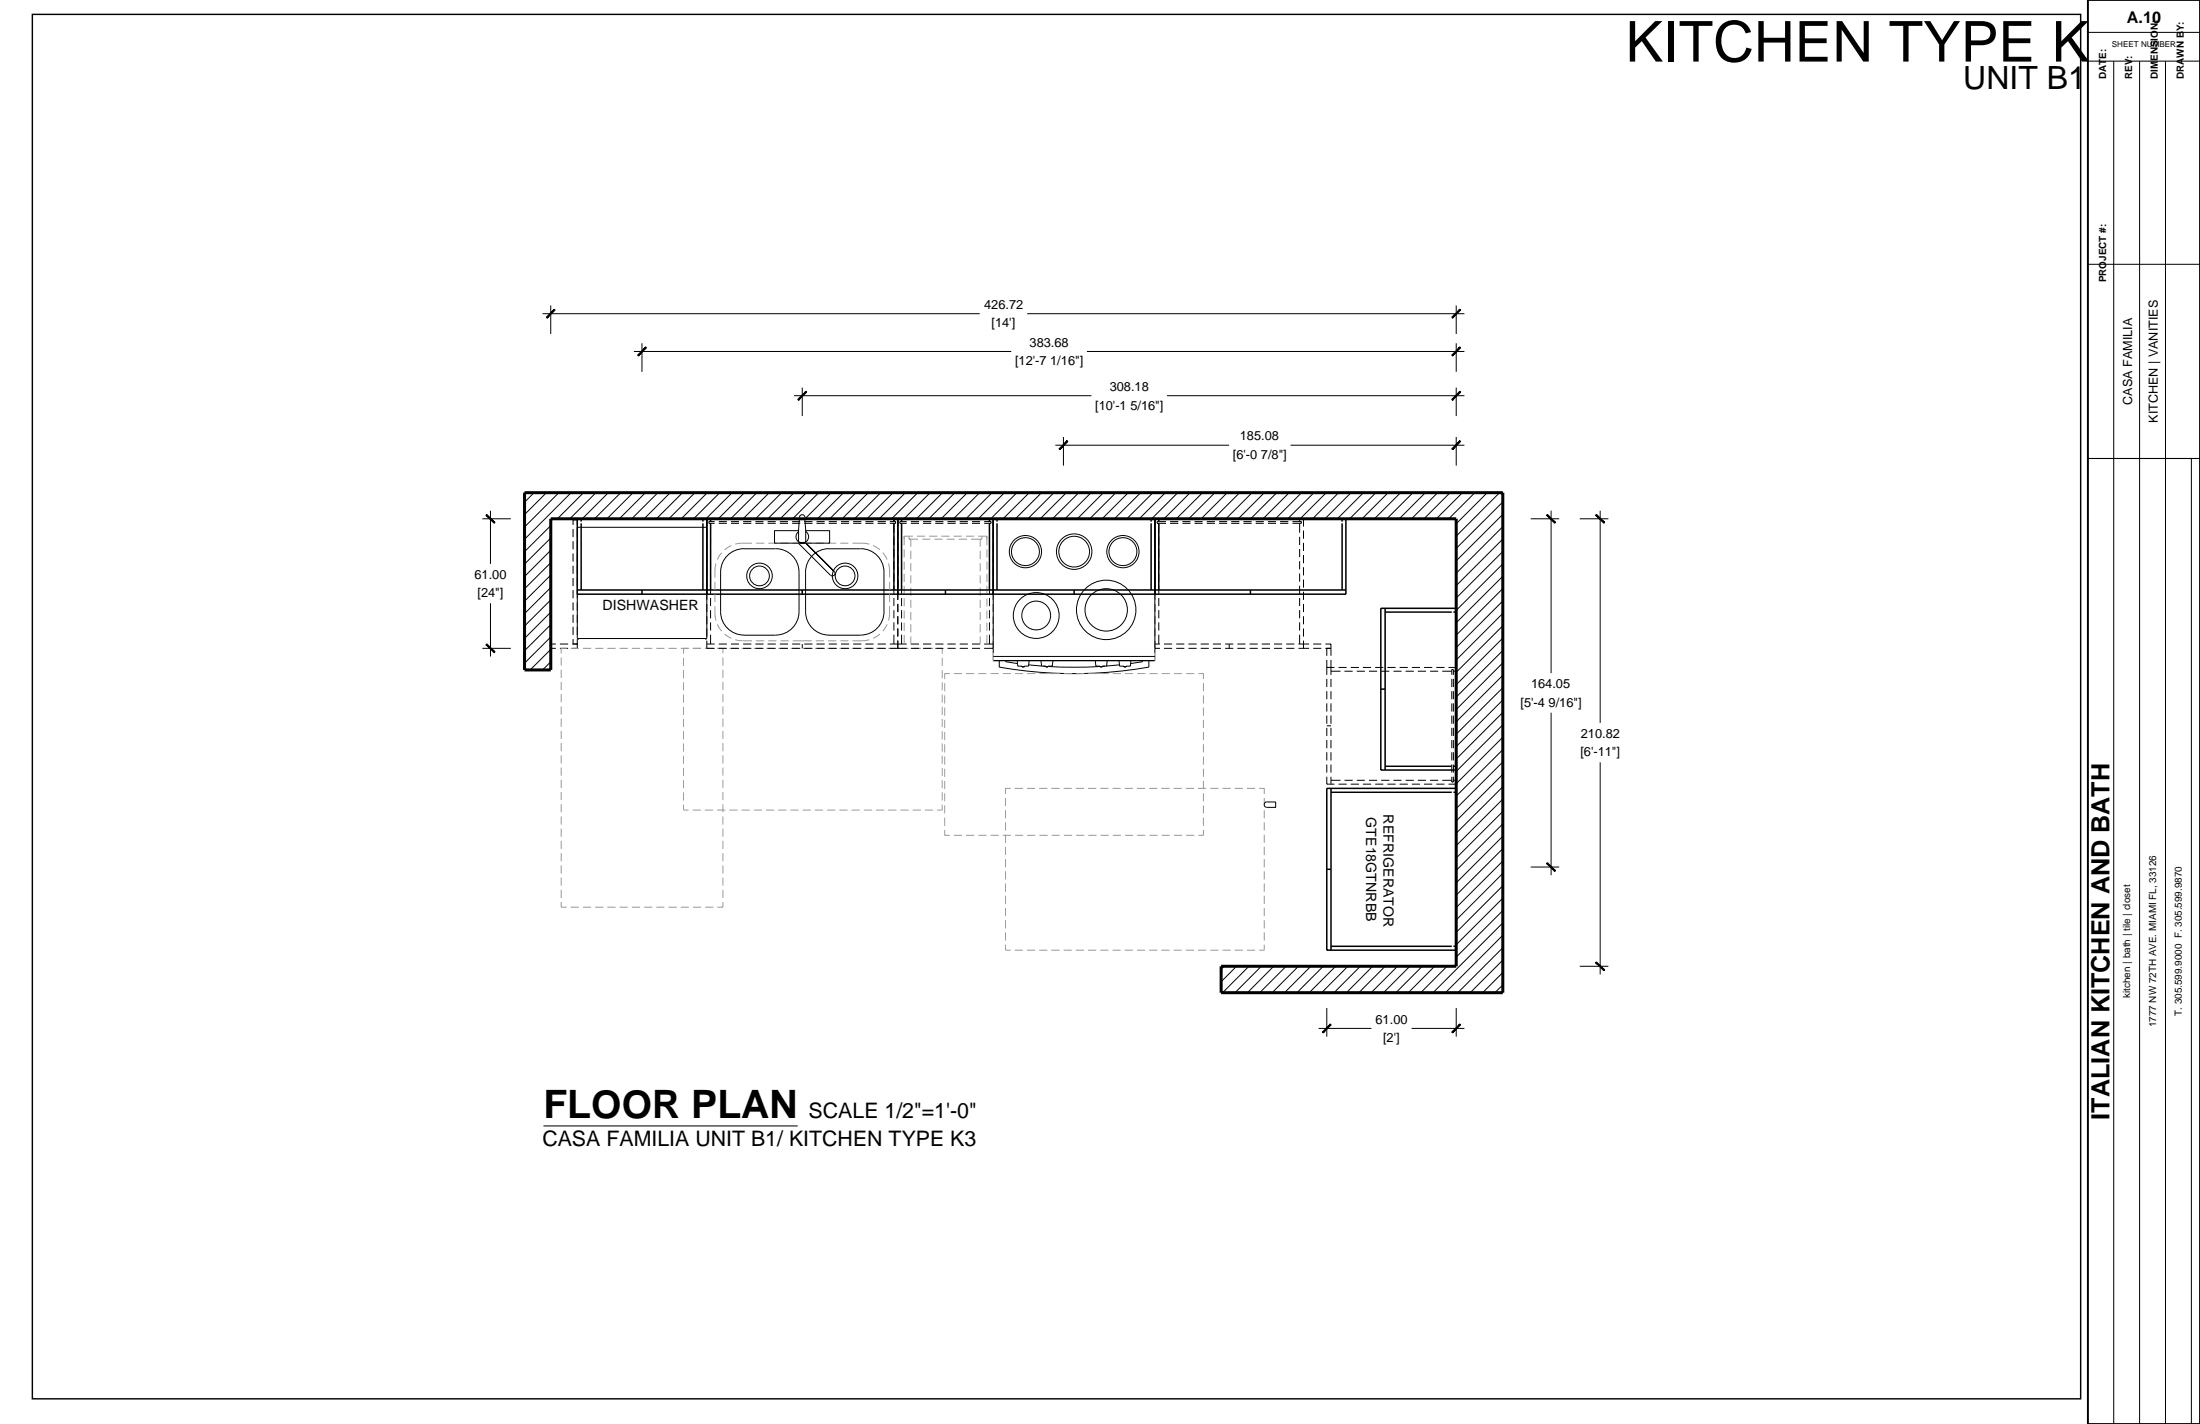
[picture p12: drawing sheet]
<svg xmlns="http://www.w3.org/2000/svg" width="432mm" height="279mm" viewBox="0 0 432 279" stroke-linecap="round" stroke-linejoin="round" font-family="sans-serif">
<g fill="none" stroke="#000" stroke-width=".2">
<path d="M108.1 59.9v5.6M285.8 59.9v5.6M106.5 61.6h85.8M124.4 69h74.1M126 67.4v5.6M155.9 77.6h58.3M157.5 76.1v5.5M201.6 61.6h85.8M213.3 69h74.1M229.1 77.6h58.3M285.8 67.4v5.6M285.8 76.1v5.5"/>
<path d="M104.8 96.7l-1.8 1.8M107.3 96.7l-4.3 4.3M109.7 96.7l-6.7 6.7M112.1 96.7l-9.1 9.1M114.5 96.7l-5.1 5.1M117 96.7l-5.2 5.1M119.4 96.7l-5.1 5.1M121.8 96.7l-5.1 5.1M124.2 96.7l-5.1 5.1M126.7 96.7l-5.1 5.1M129.1 96.7l-5.1 5.1M131.6 96.7l-5.2 5.1"/>
<path d="M134 96.7l-5.2 5.1M136.4 96.7l-5.1 5.1M138.8 96.7l-5.1 5.1M141.3 96.7l-5.2 5.1M143.7 96.7l-5.1 5.1M146.1 96.7l-5.1 5.1M148.5 96.7l-5.1 5.1M151 96.7l-5.1 5.1M153.4 96.7l-5.1 5.1M155.9 96.7l-5.2 5.1M158.3 96.7l-5.2 5.1M160.7 96.7l-5.1 5.1"/>
<path d="M163.1 96.7l-5.1 5.1M165.6 96.7l-5.2 5.1M168 96.7l-5.1 5.1M170.4 96.7l-5.1 5.1M172.8 96.7l-5.1 5.1M175.3 96.7l-5.1 5.1M177.7 96.7l-5.1 5.1M180.1 96.7l-5.1 5.1M182.6 96.7l-5.2 5.1M185 96.7l-5.1 5.1M187.4 96.7l-5.1 5.1M189.9 96.7l-5.2 5.1"/>
<path d="M192.3 96.7l-5.1 5.1M194.7 96.7l-5.1 5.1M197.1 96.7l-5.1 5.1M199.6 96.7l-5.1 5.1M202 96.7l-5.1 5.1M204.4 96.7l-5.1 5.1M206.9 96.7l-5.2 5.1M207.1 87.4h34.1M208.7 85.7v5.7M209.3 96.7l-5.1 5.1M211.7 96.7l-5.1 5.1M214.1 96.7l-5.1 5.1"/>
<path d="M216.6 96.7l-5.1 5.1M219 96.7l-5.1 5.1M221.4 96.7l-5.1 5.1M223.9 96.7l-5.2 5.1M226.3 96.7l-5.1 5.1M228.7 96.7l-5.1 5.1M231.2 96.7l-5.2 5.1M233.6 96.7l-5.1 5.1M236 96.7l-5.1 5.1M238.4 96.7l-5.1 5.1M240.9 96.7l-5.1 5.1M243.3 96.7l-5.1 5.1"/>
<path d="M245.7 96.7l-5.1 5.1M248.2 96.7l-5.2 5.1M250.6 96.7l-5.1 5.1M253 96.7l-5.1 5.1M253.3 87.4h34.1M255.5 96.7l-5.2 5.1M257.9 96.7l-5.1 5.1M260.3 96.7l-5.1 5.1M262.7 96.7l-5.1 5.1M265.2 96.7l-5.1 5.1M267.6 96.7l-5.1 5.1M270 96.7l-5.1 5.1"/>
<path d="M272.5 96.7l-5.2 5.1M274.9 96.7l-5.1 5.1M277.3 96.7l-5.1 5.1M279.8 96.7l-5.2 5.1M282.2 96.7l-5.1 5.1M284.6 96.7l-5.1 5.1M285.8 85.7v5.7M287 96.7l-5.1 5.1M289.5 96.7l-5.1 5.1M291.9 96.7l-6.1 6.1M294.3 96.7l-8.5 8.5M295 98.5l-9.2 9.1"/>
<path d="M94.7 101.8h5.6M96.3 100.2v10.4M96.3 118.4v10.4M108.1 103.1l-5.1 5.1M108.1 105.6l-5.1 5.1M108.1 108l-5.1 5.1M108.1 110.4l-5.1 5.1M108.1 112.8l-5.1 5.2M108.1 115.3l-5.1 5.1M108.1 117.7l-5.1 5.1M112.5 103v-1h.8v1M112.5 103.8v1.6"/>
<path d="M112.5 106.2v1.6M112.5 108.6v1.6M112.5 111v1.6M112.5 113.4v1.6M112.5 115.8v1.6M112.5 118.2v1.6M113.3 103.5h25.4v21.8h-25.4zM114.1 101.8h23.9M139.5 101.8v.5M139.5 102.7v1.8M139.5 105.3v1.6M139.5 107.7v1.6"/>
<path d="M139.5 110.1v1.6M139.5 112.5v1.6M139.5 114.9v1.6M139.5 117.3v1.6M139.5 119.7v1.6M140.3 102.3h-1.2v.4h1.2M141.1 102.7h1.6M141.1 102.3h1.6M141.4 112.2v7.8a4.6 4.6 0 0 0 4.6 4.6M143.5 102.7h1.6M143.5 102.3h1.6M145.9 102.7h1.6"/>
<path d="M145.9 102.3h1.6M148.3 102.7h1.6M148.3 102.3h1.6M150.7 102.7h1.6M150.7 102.3h1.6M152.2 107.7h-6.2a4.6 4.6 0 0 0-4.6 4.5M152.2 107.7a4.6 4.6 0 0 1 4.6 4.5M153.1 102.7h1.6M153.1 102.3h1.6M155.5 102.7h1.6M155.5 102.3h1.6M156.7 106.6l6.3 6.3a.52 .52 0 0 0 .7 0 .52 .52 0 0 0 0-.8l-5.5-5.5"/>
<path d="M156.7 104.1h-4.7v2.5h10.8v-2.5h-4.7M156.8 104.3a1.24 1.24 0 0 0 .1 2.1M156.8 112.2v7.8a4.6 4.6 0 0 1-4.6 4.6M156.9 101.9l-.2 4.3 .2 .3h1M157.9 102.7h1.6M157.9 102.3h1.6M158 101.9l.1 4.3-.2 .3M158 101.5a.54 .54 0 0 0-.6-.5 .54 .54 0 0 0-.5 .5M158.1 112.2v7.8a4.6 4.6 0 0 0 4.6 4.6M158.1 104.3a1.24 1.24 0 0 1-.1 2.2M160.3 102.7h1.6M160.3 102.3h1.6"/>
<path d="M162.7 102.7h1.6M162.7 102.3h1.6M165.1 102.7h1.6M165.1 102.3h1.6M167.4 102.7h1.7M167.4 102.3h1.7M168.9 107.7h-6.2a4.6 4.6 0 0 0-4.6 4.5M168.9 107.7a4.6 4.6 0 0 1 4.6 4.5M169.9 102.7h1.5M169.9 102.3h1.5M172.3 102.7h1.6M172.3 102.3h1.6"/>
<path d="M173.5 112.2v7.8a4.6 4.6 0 0 1-4.6 4.6M174.6 102.3h1.2v.4h-1.2M175.5 101.8v.5M175.5 102.7v1.8M175.5 105.3v1.6M175.5 107.7v1.6M175.5 110.1v1.6M175.5 112.5v1.6M175.5 114.9v1.6M175.5 117.3v1.6M175.5 119.7v1.6M176.2 101.8v1.5"/>
<path d="M176.2 104.1v1.6M176.2 106.5v1.6M176.2 108.9v1.6M176.2 111.3v1.6M176.2 113.7v1.6M176.2 116.1v1.6M176.2 118.5v1.6M177 101.8v.5M177 102.7v1.8M177 105.3v1.6M177 107.7v1.6M177 110.1v1.6"/>
<path d="M177 112.5v1.6M177 114.9v1.6M177 117.3v1.6M177 119.7v1.6M178 102.3h-1.4v.4h1.4M178.8 102.7h1.6M178.8 102.3h1.6M181.2 102.7h1.6M181.2 102.3h1.6M183.6 102.7h1.6M183.6 102.3h1.6M186 102.7h1.6"/>
<path d="M186 102.3h1.6M188.4 102.7h1.6M188.4 102.3h1.6M190.8 102.7h1.6M190.8 102.3h1.6M193.2 102.3h1.3v.4h-1.3M194.2 101.8v.5M194.2 102.7v1.8M194.2 105.3v1.6M194.2 107.7v1.6M194.2 110.1v1.6M194.2 112.5v1.6"/>
<path d="M194.2 114.9v1.6M194.2 117.3v1.6M194.2 119.7v1.6M194.9 101.8v27.8h31.8v-27.8M227.4 101.8v.5M227.4 102.7v1.8M227.4 105.3v1.6M227.4 107.7v1.6M227.4 110.1v1.6M227.4 112.5v1.6M227.4 114.9v1.6M227.4 117.3v1.6"/>
<path d="M227.4 119.7v1.6M228.9 102.3h-1.8v.4h1.8M229.7 102.7h1.6M229.7 102.3h1.6M232.1 102.7h1.6M232.1 102.3h1.6M234.5 102.7h1.6M234.5 102.3h1.6M236.9 102.7h1.6M236.9 102.3h1.6M239.3 102.7h1.6M239.3 102.3h1.6"/>
<path d="M241.7 102.7h1.5M241.7 102.3h1.5M244.1 102.7h1.6M244.1 102.3h1.6M246.5 102.7h1.6M246.5 102.3h1.6M248.9 102.7h1.5M248.9 102.3h1.5M251.2 102.7h1.7M251.2 102.3h1.7M253.7 102.3h1.7v.4h-1.7M255.1 101.8v.5"/>
<path d="M255.1 102.7v1.8M255.1 105.3v1.6M255.1 107.7v1.6M255.1 110.1v1.6M255.1 112.5v1.6M255.1 114.9v1.6M255.1 117.3v1.6M255.1 119.7v1.6M255.8 101.8v1.5M255.8 104.1v1.6M255.8 106.5v1.6M255.8 108.9v1.6"/>
<path d="M255.8 111.3v1.6M255.8 113.7v1.6M255.8 116.1v1.6M255.8 118.5v1.6M263.4 101.8h-124.7v1.5M295 100.9l-9.2 9.1M295 103.3l-9.2 9.2M295 105.8l-9.2 9.1M295 108.2l-9.2 9.1M295 110.6l-9.2 9.2M295 113.1l-9.2 9.1M295 115.5l-9.2 9.1"/>
<path d="M295 117.9l-9.2 9.2M300.4 101.8h5.6M304.4 100.2v31.9M310.1 101.8h5.6M314.1 100.2v41.6M94.7 127.2h5.6M108.1 120.1l-5.1 5.2M108.1 122.6l-5.1 5.1M108.1 125l-5.1 5.1M108.1 127.4l-4 4M108.1 129.9l-1.6 1.5M109.1 126.4h-1v.8h1"/>
<path d="M109.9 126.4h1.6M109.9 127.2h1.6M112.3 126.4h1M112.5 120.6v1.6M112.5 123v1.6M112.5 125.4v1M113.3 125.4v1.8h-1M113.5 125.3v.2M138.6 125.3v.2M138.7 125.7v1.5h1.6M138.7 126.4h1.6M139.5 122.1v1.6"/>
<path d="M139.5 124.5v1.9M141.1 126.4h1.6M141.1 127.2h1.6M143.5 126.4h1.6M143.5 127.2h1.6M145.9 126.4h1.6M145.9 127.2h1.6M146 124.6h6.2M148.3 126.4h1.6M148.3 127.2h1.6M150.7 126.4h1.6M150.7 127.2h1.6"/>
<path d="M153.1 126.4h1.6M153.1 127.2h1.6M155.5 126.4h1.6M155.5 127.2h1.6M157.5 126.4v.8M157.9 126.4h1.6M157.9 127.2h1.6M160.3 126.4h1.6M160.3 127.2h1.6M162.7 126.4h1.6M162.7 127.2h1.6M162.7 124.6h6.2"/>
<path d="M165.1 126.4h1.6M165.1 127.2h1.6M167.4 126.4h1.7M167.4 127.2h1.7M169.9 126.4h1.5M169.9 127.2h1.5M172.3 126.4h1.6M172.3 127.2h1.6M174.6 126.4h3.4M174.6 127.2h3.4M175.5 122.1v1.6M175.5 124.5v1.9"/>
<path d="M176.2 120.9v1.6M176.2 123.3v1.6M176.2 125.7v1.5M177 122.1v1.6M177 124.5v1.9M178.8 126.4h1.6M178.8 127.2h1.6M181.2 126.4h1.6M181.2 127.2h1.6M183.6 126.4h1.6M183.6 127.2h1.6M186 126.4h1.6"/>
<path d="M186 127.2h1.6M188.4 126.4h1.6M188.4 127.2h1.6M190.8 126.4h1.6M190.8 127.2h1.6M193.2 126.4h1.7M193.2 127.2h1.7M194.2 122.1v1.6M194.2 124.5v1.9M194.9 128.8h31.8M196.1 129.6v1.3a84.8 84.8 0 0 0 29.4 0v-1.3M197.4 129.6v.2l2.3 .4"/>
<path d="M199.6 129.6l.2 1.1h.8v.2l1.3-.2 .1-1.1M201.9 130.5l2.5 .2M204.3 129.6l.1 1.1h.9v.2l1.2-.2 .2-1.1M204.7 130.7h.6M205.7 130.8a88.2 88.2 0 0 0 10.2 0M215 129.6l.1 1.1h.8v.2l1.3-.2 .1-1.1M216.9 130.7h-.6M219.6 129.6l.2 1.1h.8v.2l1.2-.2 .2-1.1M219.7 130.5l-2.5 .2M224.2 129.6v.2l-2.3 .4M226.7 126.4h1M226.7 127.2h1"/>
<path d="M227.4 122.1v1.6M227.4 124.5v1.9M228.5 126.4h1.6M228.5 127.2h1.6M230.9 126.4h1.6M230.9 127.2h1.6M233.3 126.4h1.6M233.3 127.2h1.6M235.7 126.4h1.6M235.7 127.2h1.6M238.1 126.4h1.5M238.1 127.2h1.5"/>
<path d="M240.5 126.4h1.6M240.5 127.2h1.6M241.3 126.4v.8M242.9 126.4h1.6M242.9 127.2h1.6M245.3 126.4h1.5M245.3 127.2h1.5M247.6 126.4h1.7M247.6 127.2h1.7M250.1 126.4h1.6M250.1 127.2h1.6M252.5 126.4h1.5"/>
<path d="M252.5 127.2h1.5M254.8 126.4h2.1M254.8 127.2h2.1M255.1 122.1v1.6M255.1 124.5v1.9M255.8 120.9v1.6M255.8 123.3v1.6M255.8 125.7v1.5M257.7 126.4h1.6M257.7 127.2h1.6M260.1 126.4h1.1v2.3M260.1 127.2h1.1"/>
<path d="M260.4 127.2v1.5M260.4 129.5v2.9M260.4 133.2v1.6M260.4 135.6v1.6M260.4 138v1.6M260.4 131h1.5M261.2 129.5v2.9M261.2 133.2v1.6M261.2 135.6v1.6M261.2 138v1.6M261.2 131.7h1.9M262.7 131h1.6"/>
<path d="M263.9 131.7h1.6M265.1 131h1.6M266.3 131.7h1.6M267.5 131h1.6M268.7 131.7h1.6M269.9 131h1.6M271.1 131.7h1.6M272.3 131h1.6M273.5 131.7h1.6M274.7 131h1.6M275.9 131.7h1.6M277.1 131h1.6"/>
<path d="M278.3 131.7h1.6M279.5 131h1.6M280.7 131.7h1.6M281.9 131h1.6M283.1 131.7h1.8M284.3 131h1.5M284.9 132.4v-1h.4v1M284.9 133.2v1.6M284.9 135.6v1.6M284.9 138v1.6M285.3 131.7h.5M285.3 133.2v1.6"/>
<path d="M285.3 135.6v1.6M285.3 138v1.6M285.8 120.1v30.3M295 120.4l-9.2 9.1M295 122.8l-9.2 9.1M295 125.2l-9.2 9.1M295 127.6l-9.2 9.2M295 130.1l-9.2 9.1M295 132.5l-9.2 9.1M295 134.9l-9.2 9.2M295 137.4l-9.2 9.1M295 139.8l-9.2 9.1"/>
<path d="M304.4 139.8v31.9M248.2 157.6l.4-.2h1.8v1h-1.8a.52 .52 0 0 1-.4-.8zM260.4 140.4v1.6M260.4 142.8v1.6M260.4 145.2v1.6M260.4 147.6v1.6M260.4 150v1.6M260.4 152.4v1.5h1.5M260.4 142.4h.8M261.2 140.4v1.6M261.2 142.8v1.6M261.2 145.2v1.6"/>
<path d="M261.2 147.6v1.6M261.2 150v1.6M261.2 152.4v1.5M261.2 153.1h1.9M262.7 153.9h1.6M263.9 153.1h1.6M265.1 153.9h1.6M266.3 153.1h1.6M267.5 153.9h1.6M268.7 153.1h1.6M269.9 153.9h1.6M271.1 153.1h1.6"/>
<path d="M272.3 153.9h1.6M273.5 153.1h1.6M274.7 153.9h1.6M275.9 153.1h1.6M277.1 153.9h1.6M278.3 153.1h1.6M279.5 153.9h1.6M280.7 153.1h1.6M281.9 153.9h1.6M283.1 153.1h1.8M284.9 140.4v1.6M284.9 142.8v1.6"/>
<path d="M284.9 145.2v1.6M284.9 147.6v1.6M284.9 150v1.6M284.9 152.4v1h.4v-1M285.3 153.1h.5M285.3 140.4v1.6M285.3 142.8v1.6M285.3 145.2v1.6M285.3 147.6v1.6M285.3 150v1.6M285.8 151.2v2.7h-1.5M285.8 155.4v30.3"/>
<path d="M295 142.2l-9.2 9.2M295 144.7l-9.2 9.1M295 147.1l-9.2 9.1M295 149.5l-9.2 9.1M295 151.9l-9.2 9.2M295 154.4l-9.2 9.1M295 156.8l-9.2 9.1M295 159.2l-9.2 9.2M314.1 149.6v41.6M295 161.6l-9.2 9.2M295 164.1l-9.2 9.1M295 166.5l-9.2 9.1"/>
<path d="M295 169l-9.2 9.1M295 171.4l-9.2 9.1M295 173.8l-9.2 9.1M295 176.2l-9.2 9.2M295 178.7l-9.2 9.1M300.4 170.1h5.6M240.3 189.6l-.6 .6M242.7 189.6l-3 3M245.1 189.6l-5.1 5.2M247.6 189.6l-5.2 5.2M250 189.6l-5.2 5.2M252.4 189.6l-5.2 5.2"/>
<path d="M254.8 189.6l-5.1 5.2M257.3 189.6l-5.2 5.2M259.7 189.6l-5.1 5.2M260.4 197.8v5.6M262.1 189.6l-5.1 5.2M264.6 189.6l-5.2 5.2M267 189.6l-5.2 5.2M269.4 189.6l-5.1 5.2M271.9 189.6l-5.2 5.2M274.3 189.6l-5.2 5.2M276.7 189.6l-5.2 5.2M279.1 189.6l-5.1 5.2"/>
<path d="M281.6 189.6l-5.2 5.2M284 189.6l-5.2 5.2M285.8 197.8v5.6M295 181.1l-13.7 13.7M295 183.5l-11.3 11.3M295 185.9l-8.9 8.9M295 188.4l-6.4 6.4M295 190.8l-4 4M295 193.2l-1.6 1.6M310.1 189.6h5.6M258.8 201.8h10.4M277.1 201.8h10.3"/>
<path d="M106.7 220.9h49.9"/>
<circle cx="149.1" cy="113" r="1.94"/>
<circle cx="149.1" cy="113" r="2.51"/>
<circle cx="165.9" cy="113" r="1.94"/>
<circle cx="165.9" cy="113" r="2.51"/>
<circle cx="201.3" cy="108.2" r="3.2"/>
<circle cx="201.3" cy="108.2" r="2.74"/>
<circle cx="210.8" cy="108.2" r="3.5"/>
<circle cx="210.8" cy="108.2" r="3"/>
<circle cx="217.1" cy="119.7" r="5.8"/>
<circle cx="217.1" cy="119.7" r="4.2"/>
<circle cx="220.4" cy="108.2" r="3.2"/>
<circle cx="220.4" cy="108.2" r="2.74"/>
<circle cx="203.4" cy="120.8" r="4.5"/>
<circle cx="203.4" cy="120.8" r="2.83"/>
</g>
<g fill="none" stroke="#dadada" stroke-width=".2">
<path d="M194.9 101.8v1.5M194.9 104.1v1.6M194.9 106.5v1.6M194.9 108.9v1.6M194.9 111.3v1.6M194.9 113.7v1.6M194.9 116.1v1.6M194.9 118.5v1.6M226.7 101.8v1.5M226.7 104.1v1.6M226.7 106.5v1.6M226.7 108.9v1.6"/>
<path d="M226.7 111.3v1.6M226.7 113.7v1.6M226.7 116.1v1.6M226.7 118.5v1.6M194.9 120.9v1.6M194.9 123.3v1.6M194.9 125.7v1.6M194.9 128.1v1.5M226.7 120.9v1.6M226.7 123.3v1.6M226.7 125.7v1.6M226.7 128.1v1.5"/>
</g>
<g fill="none" stroke="#989898" stroke-width=".2">
<path d="M140.3 118.9l.1 2.1 .1 .8M140.3 114.2v1.5M140.3 116.5v1.7M140.5 110.6l-.1 .7-.1 2M141.6 108.5l-.8 1.3M143.6 107l-1.4 .9M147.6 106.6h-1.9l-1.4 .2M148.4 106.6h1.6M150.8 106.6h1.6M153.2 106.6h1.6M155.6 106.6h3.7M160.1 106.6h1.6"/>
<path d="M162.5 106.6h1.6M164.9 106.6h1.6M167.3 106.6h1.9l1.4 .2M171.4 107l1.3 .9M173.3 108.4l.8 1.4M174.4 110.6l.2 .7v2M174.6 118.9v2.1l-.2 .8M174.6 114.2v1.5M174.6 116.5v1.7M177.5 107.8v1.6M177.5 110.2v1.6M177.5 112.6v1.6"/>
<path d="M177.5 115v1.6M177.5 117.4v1.6M177.5 119.8v1.6M178.4 105.2v.6h1.8M178.8 105.8v1.5M178.8 108.1v1.6M178.8 110.5v1.6M178.8 112.9v1.6M178.8 115.3v1.6M178.8 117.7v1.6M179.2 105.2h-1.7v1.8M180 105.2h1.6"/>
<path d="M181 105.8h1.6M182.4 105.2h1.6M183.4 105.8h1.6M184.8 105.2h1.6M185.8 105.8h1.6M187.2 105.2h1.6M188.2 105.8h1.6M189.6 105.2h1.6M192 105.2h1.7v1.8M192.4 105.8v1.5M192.4 108.1v1.6M192.4 110.5v1.6"/>
<path d="M192.4 112.9v1.6M192.4 115.3v1.6M192.4 117.7v1.6M192.7 105.2v.6h-2.1M193.7 107.8v1.6M193.7 110.2v1.6M193.7 112.6v1.6M193.7 115v1.6M193.7 117.4v1.6M193.7 119.8v1.6M110.2 129v1.6M110.2 131.4v1.6"/>
<path d="M110.2 133.8v1.6M110.2 136.2v1.6M110.2 138.6v1.6M111.2 127.2h-1v1M112 127.2h1.6M114.4 127.2h1.6M116.8 127.2h1.6M119.2 127.2h1.6M121.6 127.2h1.6M124 127.2h1.6M126.4 127.2h1.6M128.8 127.2h1.6"/>
<path d="M131.2 127.2h1.6M133.6 127.2h1.6M134.2 127.2v1.1M134.2 129.1v1.6M134.2 131.5v1.6M134.2 133.9v1.6M134.2 136.3v1.6M134.2 138.7v1.6M136 127.2h1.6M138.3 127.2h1.7M140.8 127.2h1.5M140.8 122.5l.8 1.3"/>
<path d="M141.9 127.2v1M141.9 129v1.6M141.9 131.4v1.6M141.9 133.8v1.6M141.9 136.2v1.6M141.9 138.6v1.6M142.2 124.4l1.4 .9M143.2 127.2h1.6M144.3 125.5a8.2 8.2 0 0 0 3.3 .2M145.5 127.2h1.7M148 127.2h1.5M148.4 125.7h1.6"/>
<path d="M150.3 127.2h1.7M150.8 125.7h1.6M152.7 127.2h1.6M153.2 125.7h1.6M155.2 127.2h1.5M155.6 125.7h3.7M157.5 127.2h1.7M159.9 127.2h1.6M160.1 125.7h1.6M162.3 127.2h1.6M162.5 125.7h1.6M164.7 127.2h1.6"/>
<path d="M164.9 125.7h1.6M167.1 127.2h1.6M169.5 127.2h1.6M170.6 125.5a8.5 8.5 0 0 1-3.3 .2M171.9 127.2h1.6M172.7 124.4l-1.3 .8M174.1 122.5l-.8 1.3M174.3 127.2h1.6M176.7 127.2h1.6M177.5 122.2v1.6M177.5 124.6v1.8M178.8 120.1v1.6"/>
<path d="M178.8 122.5v1.6M178.8 124.9v1.5M179.1 127.2h1.6M181.5 127.2h1.6M183.9 127.2h1v1.1M184.9 129.1v1.6M184.9 131.5v1.6M184.9 133.9v1.6M184.9 136.3v1.6M184.9 138.7v1.6M185.4 134v1.6M185.4 136.4v1.6"/>
<path d="M185.4 138.8v1.6M186.4 132.2h-1v1M187.2 132.2h1.6M189.6 132.2h1.6M192 132.2h1.6M192.4 120.1v1.6M192.4 122.5v1.6M192.4 124.9v1.5M193.7 122.2v1.6M193.7 124.6v1.8M194.4 132.2h1.6M196.8 132.2h1.6"/>
<path d="M199.2 132.2h1.6M201.6 132.2h1.6M204 132.2h1.6M206.4 132.2h1.6M208.8 132.2h1.6M211.2 132.2h1.6M213.6 132.2h1.6M216 132.2h1.6M218.4 132.2h1.6M220.8 132.2h1.6M223.2 132.2h1.6M225.6 132.2h1.6"/>
<path d="M228 132.2h1.6M230.4 132.2h1.6M232.8 132.2h1.6M235.2 132.2h1v1M236.2 134v1.6M236.2 136.4v1.6M236.2 138.8v1.6M110.2 141v1.6M110.2 143.4v1.6M110.2 145.8v1.6M110.2 148.2v1.6M110.2 150.6v1.6"/>
<path d="M110.2 153v1.6M110.2 155.4v1.6M110.2 157.8v1.6M134.2 157.9v1h.9M134.2 141.1v1.6M134.2 143.5v1.6M134.2 145.9v1.6M134.2 148.3v1.6M134.2 150.7v1.6M134.2 153.1v1.6M134.2 155.5v1.6M136 158.9h1.6"/>
<path d="M138.3 158.9h1.7M140.8 158.9h1.5M141.9 141v1.6M141.9 143.4v1.6M141.9 145.8v1.6M141.9 148.2v1.6M141.9 150.6v1.6M141.9 153v1.6M141.9 155.4v1.6M141.9 157.8v1.6M143.2 158.9h1.6M145.5 158.9h1.7"/>
<path d="M148 158.9h1.5M150.3 158.9h1.7M152.7 158.9h1.6M155.2 158.9h1.5M157.5 158.9h1.7M159.9 158.9h1.6M162.3 158.9h1.6M164.7 158.9h1.6M167.1 158.9h1.6M169.5 158.9h1.6M171.9 158.9h1.6M174.3 158.9h1.6"/>
<path d="M176.7 158.9h1.6M179.1 158.9h1.6M181.5 158.9h1.6M184.9 157.9v1h-1M184.9 141.1v1.6M184.9 143.5v1.6M184.9 145.9v1.6M184.9 148.3v1.6M184.9 150.7v1.6M184.9 153.1v1.6M184.9 155.5v1.6M185.4 141.2v1.6"/>
<path d="M185.4 143.6v1.6M185.4 146v1.6M185.4 148.4v1.6M185.4 150.8v1.6M185.4 153.2v1.6M185.4 155.6v1.6M185.4 158v1.6M197.4 156.6v1.6M197.4 159v1.6M198.4 154.7h-1v1.1M199.2 154.7h1.6M201.6 154.7h1.6"/>
<path d="M204 154.7h1.6M206.4 154.7h1.6M208.8 154.7h1.6M211.2 154.7h1.6M213.6 154.7h1.6M216 154.7h1.6M218.4 154.7h1.6M220.7 154.7h1.7M223.2 154.7h1.5M225.6 154.7h1.6M227.9 154.7h1.7M230.4 154.7h1.5"/>
<path d="M232.7 154.7h1.7M235.1 154.7h1.6M236.2 141.2v1.6M236.2 143.6v1.6M236.2 146v1.6M236.2 148.4v1.6M236.2 150.8v1.6M236.2 153.2v1.6M236.2 155.6v1.6M236.2 158v1.6M237.6 154.7h1.5M239.9 154.7h1.7"/>
<path d="M242.3 154.7h1.6M244.8 154.7h1.5M247.1 154.7h1v1.1M248.1 156.6v1.6M248.1 159v1.6M110.2 177v1h1M110.2 160.2v1.6M110.2 162.6v1.6M110.2 165v1.6M110.2 167.4v1.6M110.2 169.8v1.6M110.2 172.2v1.6"/>
<path d="M110.2 174.6v1.6M112 178h1.6M114.4 178h1.6M116.8 178h1.6M119.2 178h1.6M121.6 178h1.6M124 178h1.6M126.4 178h1.6M128.8 178h1.6M131.2 178h1.6M133.6 178h1.6M136 178h1.6"/>
<path d="M138.4 178h1.6M141.9 160.2v1.6M141.9 162.6v1.6M141.9 165v1.6M141.9 167.4v1.6M141.9 169.8v1.6M141.9 172.2v1.6M141.9 174.6v1.6M141.9 177v1h-1.1M185.4 162.8v1.1h1M185.4 160.4v1.6M187.2 163.9h1.6"/>
<path d="M189.6 163.9h1.6M192 163.9h1.6M194.4 163.9h1.6M196.8 163.9h1.6M197.4 161.4v1.6M197.4 163.8v1.6M197.4 166.2v1.6M197.4 168.6v1.6M197.4 171v1.6M197.4 173.4v1.6M197.4 175.7v1.7M197.4 178.2v1.5"/>
<path d="M199.2 163.9h1.6M201.6 163.9h1.6M204 163.9h1.6M206.4 163.9h1.6M208.8 163.9h1.6M211.2 163.9h1.6M213.6 163.9h1.6M216 163.9h1.6M218.4 163.9h1.6M220.8 163.9h1.6M223.2 163.9h1.6M225.6 163.9h1.6"/>
<path d="M228 163.9h1.6M230.4 163.9h1.6M232.8 163.9h1.6M236.2 162.8v1.1h-1M236.2 160.4v1.6M248.1 161.4v1.6M248.1 163.8v1.6M248.1 166.2v1.6M248.1 168.6v1.6M248.1 171v1.6M248.1 173.4v1.6M248.1 175.7v1.7"/>
<path d="M248.1 178.2v1.5M197.4 185.4v1h1M197.4 180.6v1.6M197.4 182.9v1.7M199.2 186.4h1.6M201.6 186.4h1.6M204 186.4h1.6M206.4 186.4h1.6M208.8 186.4h1.6M211.2 186.4h1.6M213.6 186.4h1.6M216 186.4h1.6"/>
<path d="M218.4 186.4h1.6M220.7 186.4h1.7M223.2 186.4h1.5M225.6 186.4h1.6M227.9 186.4h1.7M230.4 186.4h1.5M232.7 186.4h1.7M235.1 186.4h1.6M237.6 186.4h1.5M239.9 186.4h1.7M242.3 186.4h1.6M244.8 186.4h1.5"/>
<path d="M248.1 185.4v1h-1M248.1 180.6v1.6M248.1 182.9v1.7"/>
</g>
<path d="M103 96.7h192v98.1h-55.3v-5.2h46.1v-87.8h-177.7v29.6h-5.1z" fill="none" stroke="#000" stroke-width=".59"/>
<g fill="#000" stroke="#000" stroke-width=".2">
<path d="M108.8 60.7l.2 .1zM108.8 60.7l-1.4 1.7zM109 60.8l-1.6 1.6zM108.8 60.7l-1.4 1.7zM107.2 62.3l.2 .1zM107.2 62.3l1.6-1.6z" fill-rule="evenodd"/>
<path d="M126.7 68.1l.2 .1zM126.7 68.1l-1.4 1.7zM126.9 68.2l-1.6 1.6zM126.7 68.1l-1.4 1.7zM125.1 69.7l.2 .1zM126.7 68.1l-1.6 1.6z" fill-rule="evenodd"/>
<path d="M158.2 76.8l.1 .1zM158.2 76.8l-1.5 1.7zM156.7 78.5l1.6-1.6zM158.2 76.8l-1.5 1.7zM156.6 78.4l.1 .1zM156.6 78.4l1.6-1.6z" fill-rule="evenodd"/>
<path d="M284.9 78.4l.2 .1zM286.5 76.8l-1.4 1.7zM284.9 78.4l1.6-1.6zM286.5 76.8l-1.4 1.7zM286.5 76.8l.2 .1zM285.1 78.5l1.6-1.6z" fill-rule="evenodd"/>
<path d="M284.9 69.7l.2 .1zM286.5 68.1l-1.4 1.7zM286.5 68.1l-1.6 1.6zM286.5 68.1l-1.4 1.7zM286.5 68.1l.2 .1zM286.7 68.2l-1.6 1.6z" fill-rule="evenodd"/>
<path d="M284.9 62.3l.2 .1zM286.5 60.7l-1.4 1.7zM284.9 62.3l1.6-1.6zM286.5 60.7l-1.4 1.7zM286.5 60.7l.2 .1zM285.1 62.4l1.6-1.6z" fill-rule="evenodd"/>
<path d="M209.4 86.5l.2 .1zM209.4 86.5l-1.4 1.7zM208 88.2l1.6-1.6zM209.4 86.5l-1.4 1.7zM207.8 88.1l.2 .1zM209.4 86.5l-1.6 1.6z" fill-rule="evenodd"/>
<path d="M284.9 88.1l.2 .1zM286.5 86.5l-1.4 1.7zM286.5 86.5l-1.6 1.6zM286.5 86.5l-1.4 1.7zM286.5 86.5l.2 .1zM285.1 88.2l1.6-1.6z" fill-rule="evenodd"/>
<path d="M97.2 102.5l-.2 .2zM95.4 101.1l1.8 1.4zM95.4 101.1l1.6 1.6zM95.4 101.1l1.8 1.4zM95.4 101.1l.1-.2zM95.5 100.9l1.7 1.6z" fill-rule="evenodd"/>
<path d="M305.3 102.5l-.2 .2zM303.6 101.1l1.7 1.4zM303.6 101.1l1.5 1.6zM303.6 101.1l1.7 1.4zM303.7 100.9l-.1 .2zM303.7 100.9l1.6 1.6z" fill-rule="evenodd"/>
<path d="M315 102.5l-.2 .2zM313.2 101.1l1.8 1.4zM313.2 101.1l1.6 1.6zM313.2 101.1l1.8 1.4zM313.4 100.9l-.2 .2zM313.4 100.9l1.6 1.6z" fill-rule="evenodd"/>
<path d="M95.5 126.3l-.1 .2zM95.4 126.5l1.8 1.4zM95.5 126.3l1.7 1.6zM95.4 126.5l1.8 1.4zM97.2 127.9l-.2 .2zM95.4 126.5l1.6 1.6z" fill-rule="evenodd"/>
<path d="M303.7 169.2l-.1 .2zM303.6 169.4l1.7 1.4zM303.7 169.2l1.6 1.6zM303.6 169.4l1.7 1.4zM305.1 171l.2-.2zM303.6 169.4l1.5 1.6z" fill-rule="evenodd"/>
<path d="M313.4 188.7l-.2 .2zM313.2 188.9l1.8 1.4zM313.4 188.7l1.6 1.6zM313.2 188.9l1.8 1.4zM315 190.3l-.2 .2zM313.2 188.9l1.6 1.6z" fill-rule="evenodd"/>
<path d="M261.1 200.9l.2 .2zM261.1 200.9l-1.4 1.8zM261.3 201.1l-1.6 1.6zM261.1 200.9l-1.4 1.8zM259.5 202.5l.2 .2zM259.5 202.5l1.6-1.6z" fill-rule="evenodd"/>
<path d="M284.9 202.5l.2 .2zM286.5 200.9l-1.4 1.8zM284.9 202.5l1.6-1.6zM286.5 200.9l-1.4 1.8zM286.5 200.9l.2 .2zM285.1 202.7l1.6-1.6z" fill-rule="evenodd"/>
</g>
<g fill="none" stroke="#000" stroke-width=".3">
<path d="M113.3 115.8h150.9M114.1 102.3v-.5h-.8v14.8h150.9v-14.8h-.8v.5M114.1 102.7v13.1M126 115.8v.8M138 102.3v-.5h1.5v.5M138 102.7v13.1M138.7 101.8v14.8M139.5 102.7v13.1M157.5 115.8v.8M175.5 102.3v-.5h1.5v.5M175.5 102.7v13.1M176.2 101.8v14.8"/>
<path d="M177 102.7v13.1M185.6 115.8v.8M194.2 102.3v-.5h1.5v.5M194.2 102.7v13.1M194.9 101.8v14.8M195.7 102.7v13.1M210.8 115.8v.8M225.9 102.3v-.5h1.5v.5M225.9 102.7v13.1M226.7 101.8v14.8M227.4 102.7v13.1M245.4 115.8v.8"/>
<path d="M263.4 102.7v13.1M271.9 119.4v31.7M271 135.2h.9M271.9 120.1h13M285.3 120.1h.5v-.7h-14.8v31.7h14.8v-.8h-.5M261.2 154.7v31.7M261.2 155.4h23.7M271.9 150.3h13M285.3 155.4h.5v-.7h-25.4v31.7h25.4v-.7h-.5M260.4 170.6h.8M261.2 185.7h23.7"/>
</g>
<path d="M409.8 0h22v279.4h-22z" fill-rule="evenodd" fill="#fff" stroke="#000" stroke-width=".35"/>
<path d="M409.8 90h22" fill="none" stroke="#000" stroke-width=".21"/>
<path d="M409.8 12h22M409.8 6.4h22M414.9 12v267.4M419.9 12v267.4M425 12v267.4M409.8 51.9h22M430.1 90v189.4" fill="none" stroke="#000" stroke-width=".2"/>
<path d="M6.3 2.8h402.1v271.7h-402.1zM409.8 0v279.4" fill="none" stroke="#000" stroke-width=".28"/>
<text font-size="11.1" x="319" y="12.1">KITCHEN TYPE K3</text>
<text font-size="7.7" x="106.7" y="219.3">FLOOR PLAN</text>
<text font-size="6.3" x="385.3" y="17.5">UNIT B1</text>
<text font-size="4.9" x="414.1" y="219.7" transform="rotate(-90 414.1 219.7)">ITALIAN KITCHEN AND BATH</text>
<g font-size="4.2">
<text x="158.7" y="219.3">SCALE 1/2&quot;=1'-0&quot;</text>
<text x="106.4" y="224.8">CASA FAMILIA UNIT B1/ KITCHEN TYPE K3</text>
</g>
<text font-size="3.2" x="417.4" y="4.6">A.10</text>
<g font-size="2.8">
<text x="118.3" y="119.6">DISHWASHER</text>
<text x="268.2" y="160.4" transform="rotate(90 268.2 160.4)">GTE18GTNRBB</text>
<text x="271.5" y="159.8" transform="rotate(90 271.5 159.8)">REFRIGERATOR</text>
</g>
<g font-size="2.5">
<text x="193.2" y="60.6">426.72</text>
<text x="194.6" y="64.2">[14']</text>
<text x="199.2" y="71.7">[12'-7 1/16&quot;]</text>
<text x="202.1" y="68">383.68</text>
<text x="217.8" y="76.7">308.18</text>
<text x="214.9" y="80.4">[10'-1 5/16&quot;]</text>
<text x="418.5" y="79.4" transform="rotate(-90 418.5 79.4)">CASA FAMILIA</text>
<text x="423.5" y="83" transform="rotate(-90 423.5 83)">KITCHEN | VANITIES</text>
<text x="243.4" y="86.4">185.08</text>
<text x="242" y="90.1">[6'-0 7/8&quot;]</text>
<text x="93.1" y="113.6">61.00</text>
<text x="93.7" y="117.2">[24&quot;]</text>
<text x="300.5" y="135">164.05</text>
<text x="298.4" y="138.7">[5'-4 9/16&quot;]</text>
<text x="310.2" y="148.4">[6'-11&quot;]</text>
<text x="310.3" y="144.8">210.82</text>
<text x="270" y="200.9">61.00</text>
<text x="271.5" y="204.5">[2']</text>
</g>
<g font-size="1.9">
<text x="413.4" y="15.5" transform="rotate(-90 413.4 15.5)">DATE:</text>
<text x="418.5" y="15.5" transform="rotate(-90 418.5 15.5)">REV:</text>
<text x="423.5" y="15.5" transform="rotate(-90 423.5 15.5)">DIMENSION:</text>
<text x="428.6" y="15.5" transform="rotate(-90 428.6 15.5)">DRAWN BY:</text>
<text x="413.4" y="55.4" transform="rotate(-90 413.4 55.4)">PROJECT #:</text>
<text x="418.1" y="195.8" transform="rotate(-90 418.1 195.8)">kitchen | bath | tile | closet</text>
<text x="423.2" y="201.6" transform="rotate(-90 423.2 201.6)">1777 NW 72TH AVE. MIAMI FL, 33126</text>
<text x="428.2" y="199.3" transform="rotate(-90 428.2 199.3)">T. 305.599.9000 F. 305.599.9870</text>
</g>
<text font-size="1.6" x="414.5" y="9.2">SHEET NUMBER</text>
</svg>
